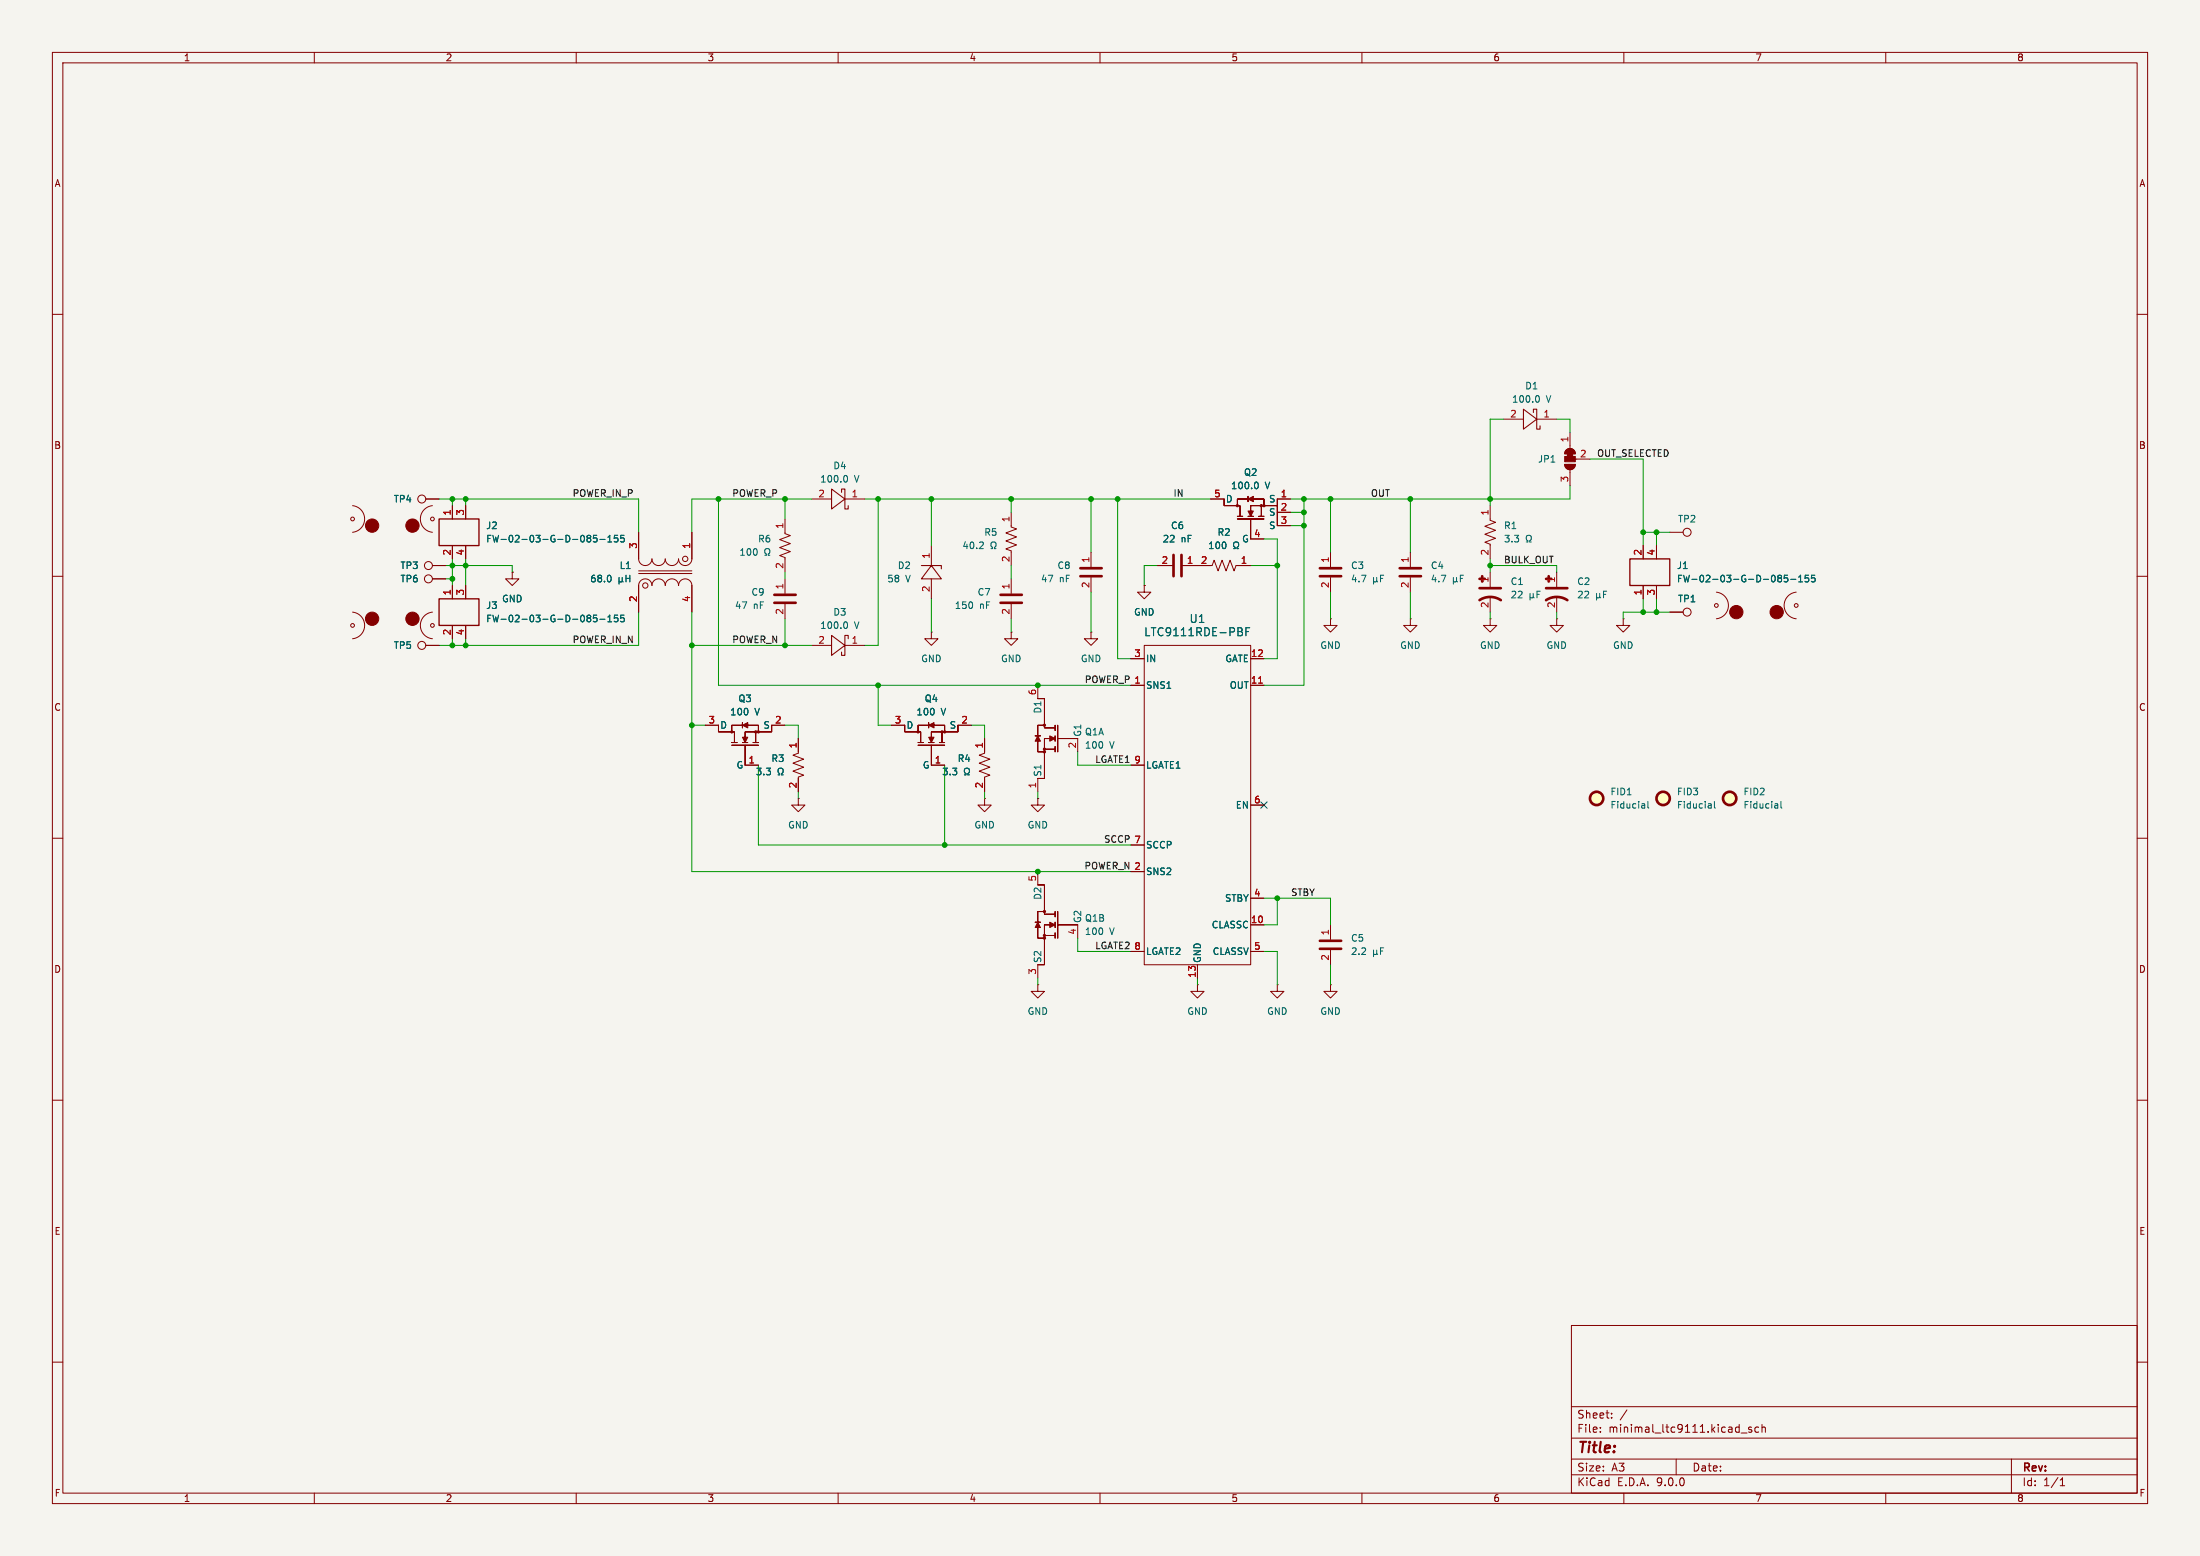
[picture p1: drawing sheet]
<svg xmlns="http://www.w3.org/2000/svg" width="420mm" height="297mm" viewBox="0 0 420 297" stroke-linecap="round" stroke-linejoin="round" font-family="sans-serif">
<path d="M0 0h420v297h-420z" fill="#f5f4ef" stroke="#f5f4ef" stroke-width=".19"/>
<g fill="none" stroke="#840000" stroke-width=".19">
<path d="M10 10h400v277h-400zM12 12h396v273h-396zM60 10v2M110 10v2M160 10v2M210 10v2M260 10v2M310 10v2M360 10v2M10 60h2M408 60h2M67.3 96.5a2.55 2.55 0 0 1 2.3 2.6 2.55 2.55 0 0 1-2.3 2.5"/>
<path d="M81.3 95.3h2.5M82.5 96.5a2.55 2.55 0 0 0-2.3 2.6 2.55 2.55 0 0 0 2.3 2.5M86.4 96.5v2.6M88.9 96.5v2.6M149.9 99.1v2.8l1 .3-2.1 .8 2.1 .8-2.1 .7 2.1 .8-2.1 .7 1.1 .4v2.8M154.9 95.3h3.8M161.3 95.3h3.8M193 97.8v2.8l1.1 .4-2.1 .7 2.1 .8-2.1 .8 2.1 .7-2.1 .8 1 .4v2.8M231.1 95.3h2.6M236.2 99.1h5.1h-2.5v3.8v-3.8zM243.8 95.3h2.6M243.8 97.8h2.6"/>
<path d="M284.5 96.5v2.8l1 .4-2 .8 2 .7-2 .8 2 .7-2 .8 1 .4v2.8M287 80h3.8M293.4 80h3.8M298.7 88.6h2a1.02 1.02 0 0 1-1 1.1 1.02 1.02 0 0 1-1-1.1zM299 85.9a1.02 1.02 0 0 1 1.1-.2 1.02 1.02 0 0 1 .6 .9h-2zM299.7 82.6v3M299.7 89.7v3M300.7 87.6h2.8M10 110h2M67.3 116.8a2.55 2.55 0 0 1 2.3 2.6 2.55 2.55 0 0 1-2.3 2.5M82.5 116.8a2.55 2.55 0 0 0-2.3 2.6 2.55 2.55 0 0 0 2.3 2.5M82.5 108h2.6"/>
<path d="M82.5 110.5h2.6M86.4 104.1v2.6M86.4 111.8v2.5M86.4 119.4v2.5M88.9 104.1v2.6M88.9 111.8v2.5M88.9 119.4v2.5M97.8 109.2v1.3h-1.3l1.3 1.3 1.3-1.3h-1.3M97.8 109.2h.1M121.9 101.6v5.1a1.27 1.27 0 0 0 1.3 1.3 1.27 1.27 0 0 0 1.3-1.3 1.27 1.27 0 0 0 1.2 1.3 1.27 1.27 0 0 0 1.3-1.3 1.27 1.27 0 0 0 1.3 1.3 1.27 1.27 0 0 0 1.2-1.3 1.27 1.27 0 0 0 1.3 1.3 1.27 1.27 0 0 0 1.3-1.3v-5.1M121.9 116.8v-5a1.27 1.27 0 0 1 1.3-1.3 1.27 1.27 0 0 1 1.3 1.3 1.27 1.27 0 0 1 1.2-1.3 1.27 1.27 0 0 1 1.3 1.3 1.27 1.27 0 0 1 1.3-1.3 1.27 1.27 0 0 1 1.2 1.3 1.27 1.27 0 0 1 1.3-1.3 1.27 1.27 0 0 1 1.3 1.3v5M121.9 109h10.2"/>
<path d="M121.9 109.5h10.2M149.9 110.5v2.8M149.9 115.3v2.8M177.8 104.1v3.9M177.8 110.5v3.8M193 110.5v2.8M193 115.3v2.8M208.3 105.4v2.8M208.3 110.2v2.8M218.4 111.8v1.2h1.3l-1.3 1.3-1.2-1.3h1.2M218.4 111.8h.1M221 108h2.8"/>
<path d="M225.8 108h5.6l.4-1.1 .7 2.1 .8-2.1 .8 2.1 .7-2.1 .8 2.1 .4-1h2.8M238.8 102.9h2.5M243.8 100.3h2.6M254 118.1v1.3h1.3l-1.3 1.3-1.3-1.3h1.3M254 118.1h.1M254 105.4v2.8M254 110.2v2.8M269.2 118.1v1.3h1.3l-1.3 1.3-1.2-1.3h1.2M269.2 118.1h.1M269.2 105.4v2.8M269.2 110.2v2.8M284.5 118.1v1.3h1.2l-1.2 1.3-1.3-1.3h1.3"/>
<path d="M284.5 118.1h.1M284.5 109.2v2.8M284.5 114v2.8M297.2 118.1v1.3h1.2l-1.2 1.3-1.3-1.3h1.3M297.2 118.1h.1M297.2 109.2v2.8M297.2 114v2.8M309.9 118.1v1.3h1.2l-1.2 1.3-1.3-1.3h1.3M309.9 118.1h.1M313.7 104.1v2.6M313.7 111.8v2.5M316.2 104.1v2.6"/>
<path d="M316.2 111.8v2.5M318.8 116.8h2.5M318.8 101.6h2.5M327.7 113a2.55 2.55 0 0 1 2.3 2.6 2.55 2.55 0 0 1-2.3 2.5M342.9 113a2.55 2.55 0 0 0-2.3 2.6 2.55 2.55 0 0 0 2.3 2.5M408 110h2M81.3 123.2h2.5M134.6 138.4h2.6M147.3 138.4h2.6M154.9 123.2h3.8M161.3 123.2h3.8M170.2 138.4h2.5"/>
<path d="M177.8 120.7v1.2h1.3l-1.3 1.3-1.3-1.3h1.3M177.8 120.7h.1M182.9 138.4h2.5M193 120.7v1.2h1.3l-1.3 1.3-1.2-1.3h1.2M193 120.7h.1M198.1 130.8v2.6M201.9 138.4v5.1v-2.5h3.8h-3.8zM208.3 120.7v1.2h1.2l-1.2 1.3-1.3-1.3h1.3M208.3 120.7h.1M215.9 125.7h2.5M215.9 130.8h2.5M218.4 123.2h20.4v61h-20.4z"/>
<path d="M238.8 125.7h2.5M238.8 130.8h2.5M10 160h2M139.7 142.2h5.1h-2.6v3.9v-3.9zM142.2 146.1h2.6M152.4 152.4v1.3h-1.3l1.3 1.2 1.3-1.2h-1.3M152.4 152.4h.1M152.4 141v2.8l-1 .3 2 .8-2 .8 2 .7-2 .8 2 .8-1 .3v2.8M175.3 142.2h5h-2.5v3.9v-3.9zM177.8 146.1h2.5M188 141v2.8l-1.1 .3 2.1 .8-2.1 .8 2.1 .7-2.1 .8 2.1 .8-1 .3v2.8M188 152.4v1.3h-1.3l1.3 1.2 1.2-1.2h-1.2"/>
<path d="M188 152.4h.1M198.1 152.4v1.3h1.3l-1.3 1.2-1.3-1.2h1.3M198.1 152.4h.1M198.1 148.6v2.5M205.7 141v2.5M215.9 146.1h2.5M238.8 153.7h2.5M408 160h2M198.1 166.4v2.5M201.9 174v5.1v-2.6h3.8h-3.8zM205.7 176.5v2.6M215.9 161.3h2.5"/>
<path d="M215.9 166.4h2.5M238.8 171.5h2.5M238.8 176.5h2.5M254 176.5v2.8M198.1 188v1.2h1.3l-1.3 1.3-1.3-1.3h1.3M198.1 188h.1M198.1 184.2v2.5M215.9 181.6h2.5M228.6 188v1.2h1.3l-1.3 1.3-1.3-1.3h1.3M228.6 188h.1M228.6 184.2v2.5M238.8 181.6h2.5"/>
<path d="M243.8 188v1.2h1.3l-1.3 1.3-1.2-1.3h1.2M243.8 188h.1M254 188v1.2h1.3l-1.3 1.3-1.3-1.3h1.3M254 188h.1M254 181.3v2.9M10 210h2M408 210h2M300 253h108v32h-108zM10 260h2M300 278.5h108M300 274.5h108M300 268.5h108"/>
<path d="M305.5 273.2v.2M305.5 272.5v.1M307.7 270.5v.2M307.7 269.8v.1M310.6 269.1l-1.3 1.9M320 278.5v3M332.4 273.5h1.1M334.4 272.5l-.4-.1-.2 .2 .1 .2 .5 .2v.3h-.6M335.7 272.5l-.4-.1-.3 .3 .2 .6h.5M336.4 272.5l.2-.1 .3 .1 .1 .9M336.4 271.9v1.5M384 278.5v6.5"/>
<path d="M408 260h2M60 285v2M110 285v2M160 285v2M210 285v2M260 285v2M300 281.5h108M310 285v2M360 285v2M393.3 283.6h.9M393.3 282.5l.4-.4v1.5"/>
<circle cx="67.3" cy="99.1" r=".36"/>
<circle cx="80.5" cy="95.2" r=".76"/>
<circle cx="82.5" cy="99.1" r=".36"/>
<circle cx="67.3" cy="119.4" r=".36"/>
<circle cx="81.8" cy="107.9" r=".76"/>
<circle cx="81.8" cy="110.5" r=".76"/>
<circle cx="82.5" cy="119.4" r=".36"/>
<circle cx="123.2" cy="111.8" r=".51"/>
<circle cx="130.8" cy="106.7" r=".51"/>
<circle cx="322.1" cy="101.6" r=".76"/>
<circle cx="322.1" cy="116.8" r=".76"/>
<circle cx="327.7" cy="115.6" r=".36"/>
<circle cx="342.9" cy="115.6" r=".36"/>
<circle cx="80.5" cy="123.2" r=".76"/>
</g>
<g fill="#840000" stroke="#840000" stroke-width=".19">
<path d="M198.1 168.9h1.3v5.6h2v-.5v1v-.5h-2v-.5h-1.3v2h.5h-.5l.5 1h-.5v2.1h1.3v-2.6h1v-.5l1 .5v-.5v1v-.5l-1 .5v-.5h-1v2.1h2v-.5v1v-.5h-2v5.6h-1.3h1.3v-5.1h-1.3v-2.1h-.5l.5-1h-.5h.5v-2h1.3v-5.1z"/>
<path d="M299.2 86.4h1v1h-1z"/>
<path d="M299 85.9a1.02 1.02 0 0 1 1.1-.2 1.02 1.02 0 0 1 .6 .9h-2z"/>
<path d="M298.7 87.1h2v1h-2z"/>
<path d="M298.7 88.6h2a1.02 1.02 0 0 1-1 1.1 1.02 1.02 0 0 1-1-1.1z"/>
<path d="M198.1 133.4h1.3v5.5h2v-.5v1v-.5h-2v-.5h-1.3v2.1h.5h-.5l.5 1h-.5v2h1.3v-2.5h1v-.5l1 .5v-.5v1v-.5l-1 .5v-.5h-1v2h2v-.5v1v-.5h-2v5.6h-1.3h1.3v-5.1h-1.3v-2h-.5l.5-1h-.5h.5v-2.1h1.3v-5z"/>
<path d="M233.7 95.3v1.2h2.5v-1.2h2.1v-.6v.6l1-.6v.6h2v1.2h2.5v-1.2v5v-3.8h-3v2.1h.5h-1h.5v-2.1h-2v1h.5l-.5 1.1h.5h-1h.5l-.5-1.1h.5v-1h2.5v-1.2h-2v.5l-1-.5v.5v-.5h-2.1v1.2h.5v2.1h.5h-1h.5v-2.1h-3z"/>
<path d="M137.2 138.4v1.3h2.5v-1.3h2v-.5v.5l1-.5v.5h2.1v1.3h2.5v-1.3v1.3h-3v2h.5h-1h.5v-2h-2.1v1h.5l-.5 1h.5h-1h.5l-.5-1h.5v-1h2.6v-1.3h-2.1v.5l-1-.5v.5v-.5h-2v1.3h.5v2h.5h-1h.5v-2h-3z"/>
<path d="M172.7 138.4v1.3h2.6v-1.3h2v-.5v.5l1-.5v.5h2v1.3h2.6v-1.3v1.3h-3.1v2h.5h-1h.5v-2h-2v1h.5l-.5 1h.5h-1h.5l-.5-1h.5v-1h2.5v-1.3h-2v.5l-1-.5v.5v-.5h-2v1.3h.5v2h.5h-1h.5v-2h-3.1z"/>
<circle cx="199.4" cy="174" r=".22"/>
<circle cx="199.4" cy="178.6" r=".22"/>
<circle cx="199.4" cy="179.1" r=".22"/>
<circle cx="339.2" cy="116.8" r="1.27"/>
<circle cx="331.5" cy="116.8" r="1.27"/>
<circle cx="71" cy="100.3" r="1.27"/>
<circle cx="78.7" cy="100.3" r="1.27"/>
<circle cx="71" cy="118.1" r="1.27"/>
<circle cx="78.7" cy="118.1" r="1.27"/>
<circle cx="199.4" cy="138.4" r=".22"/>
<circle cx="199.4" cy="143" r=".22"/>
<circle cx="199.4" cy="143.5" r=".22"/>
<circle cx="236.2" cy="96.5" r=".22"/>
<circle cx="240.8" cy="96.5" r=".22"/>
<circle cx="241.3" cy="96.5" r=".22"/>
<circle cx="139.7" cy="139.7" r=".22"/>
<circle cx="144.3" cy="139.7" r=".22"/>
<circle cx="144.8" cy="139.7" r=".22"/>
<circle cx="175.3" cy="139.7" r=".22"/>
<circle cx="179.8" cy="139.7" r=".22"/>
<circle cx="180.3" cy="139.7" r=".22"/>
</g>
<path d="M83.8 99.1h7.6v5h-7.6zM83.8 114.3h7.6v5.1h-7.6zM311.1 106.7h7.7v5.1h-7.7z" fill="none" stroke="#840000" stroke-width=".25"/>
<g fill="none" stroke="#006464" stroke-width=".19">
<path d="M293.4 75.5a.68 .68 0 0 1 .5 .6 .68 .68 0 0 1-.5 .7M161.4 90.7a.68 .68 0 0 1 .4 .7 .68 .68 0 0 1-.4 .6M239.8 92a.68 .68 0 0 1 .4 .7 .68 .68 0 0 1-.4 .6M112.3 102.7l-.2 .3v.3l.2 .1h.4l.1-.2v-.2l-.3-.3M112.3 102.7l-.2-.2 .2-.3h.2l.3 .2-.3 .3M112.3 118l-.2 .2v.4l.2 .1 .4-.1 .1-.2v-.2l-.3-.2M112.3 118l-.2-.3 .2-.3h.2l.3 .3-.3 .3M112.3 102.7h.2M112.3 118h.2M113.9 102.2h-.6v.6l.1-.1h.5l.1 .2-.1 .4-.2 .1-.4-.1M113.9 117.4h-.6v.6l.1-.1 .5 .1 .1 .1-.1 .5-.2 .1-.4-.1M114.5 103h1"/>
<path d="M114.5 118.2h1M116 103.4h.8M116 118.7h.8M116 102.5l.4-.3v1.2M116 117.8l.4-.4v1.3M116.5 109.9l.2 .4-.2 .6M117.9 102.2h-.6v.6l.1-.1h.5l.1 .2-.1 .4-.2 .1-.4-.1M117.9 117.4h-.6v.6l.1-.1 .5 .1 .1 .1-.1 .5-.2 .1-.4-.1M118.2 110.9l.2 .2 .4-.2M118.2 110.2v1.3M118.8 110.9l.2 .2M118.8 110.2v.7"/>
<path d="M119.1 102.2h-.6v.6l.1-.1h.5l.1 .2-.1 .4-.2 .1-.4-.1M119.1 117.4h-.6v.6l.1-.1 .5 .1 .1 .1-.1 .5-.2 .1-.4-.1M119.5 110.4h.7M119.5 109.8v1.3M120.2 109.8v1.3M146 106h.3v-.3a.54 .54 0 0 1-.3-.7 .54 .54 0 0 1 .8-.2l.2 .6-.3 .3v.3h.3M161.4 118.7a.68 .68 0 0 1 .4 .6 .68 .68 0 0 1-.4 .7M187.6 103.5l.1 .2v.3l-.8 .7h.8M189.2 104.7h.3v-.2a.54 .54 0 0 1-.3-.8 .54 .54 0 0 1 .8-.2l.1 .6-.3 .4v.2h.3M235.5 104.7h.3v-.2a.54 .54 0 0 1-.3-.8 .54 .54 0 0 1 .8-.2l.2 .6-.3 .4v.2h.3M237.1 120v.4M238.6 119.8h-.7v1.5"/>
<path d="M262.2 110.9l.2 .2 .4-.2M262.2 110.2v1.3M262.8 110.9l.2 .2M262.8 110.2v.7M263.5 110.4h.5M264.2 109.8h-.7v1.3M277.5 110.9l.1 .2 .5-.2M277.5 110.2v1.3M278.1 110.9l.1 .2M278.1 110.2v.7M278.8 110.4h.4M279.4 109.8h-.6v1.3"/>
<path d="M291.4 103.4h.3v-.2a.54 .54 0 0 1-.3-.7 .54 .54 0 0 1 .8-.3l.1 .6-.3 .4v.2h.3M292.1 113.3v1.2M292.1 113.9l.2 .2 .4-.2M292.7 113.9l.2 .2M292.7 113.3v.6M293.4 113.5h.4M294 112.8h-.6v1.3M304.8 113.9l.2 .2 .4-.2M304.8 113.3v1.2M305.4 113.9l.2 .2M305.4 113.3v.6M306.1 113.5h.4"/>
<path d="M306.7 112.8h-.6v1.3M339.6 110.3l-.2-.2 .2-.3h.3l.2 .2-.2 .3M339.6 110.3l-.2 .3v.3l.2 .2 .4-.1 .1-.2v-.2l-.2-.3M339.6 110.3h.3M341.3 109.8h-.6l-.1 .6 .2-.1h.4l.1 .2v.4l-.2 .2-.5-.2M341.9 110.6h.9M343.4 111.1h.7M343.4 110.2l.3-.4v1.3M345.2 109.8h-.6v.6l.2-.1h.4l.1 .2-.1 .4-.1 .2-.5-.2M346.5 109.8h-.6l-.1 .6 .2-.1h.4l.1 .2v.4l-.2 .2-.5-.2M237.1 120.6l.1 .2-.1 .5M237.9 120.5h.5"/>
<path d="M148.5 147.9h.3v-.2a.54 .54 0 0 1-.2-.8 .54 .54 0 0 1 .7-.2l.2 .6-.3 .4v.2h.3M184.1 147.9h.3v-.2a.54 .54 0 0 1-.3-.8 .54 .54 0 0 1 .8-.2l.2 .6-.3 .4v.2h.3M313.9 153.5l.1 .7M314 154.2h-.1M314 153.7l-.1 .1M314.6 153v1.1l.2 .1M326.6 153.5l.1 .7M326.7 154.2h-.1M326.7 153.7l-.1 .1M327.3 153v1.1l.2 .1M339.3 153.5l.1 .7M339.4 154.2h-.1"/>
<path d="M339.4 153.7l-.1 .1M340 153v1.1l.2 .1M262.2 181.3v1.3M262.2 182l.2 .2 .4-.2M262.8 181.3v.7M262.8 182l.2 .2M263.5 181.5h.5M264.2 180.9h-.7v1.3"/>
</g>
<g fill="none" stroke="#840000" stroke-width=".51">
<path d="M147.8 113.5h4.1M147.8 115.1h4.1M191 113.5h4.1M191 115.1h4.1M206.2 108.5h4.1M206.2 110h4.1M224 105.9v4.1M225.6 105.9v4.1M252 108.5h4M252 110h4M267.2 108.5h4.1M267.2 110h4.1"/>
<path d="M282.4 114.6a3.7 3.7 0 0 1 4.1 0M282.4 112.3h4.1M283 110v1M295.1 114.6a3.7 3.7 0 0 1 4.1 0M295.1 112.3h4.1M295.7 110v1M252 179.6h4M252 181.1h4"/>
<circle cx="304.8" cy="152.4" r="1.27"/>
<circle cx="317.5" cy="152.4" r="1.27"/>
<circle cx="330.2" cy="152.4" r="1.27"/>
</g>
<path d="M292.7 78.7v-.6h.7v1.9l-2.6-1.9v3.8l2.6-1.9v1.9h.6v-.6M160.7 94v-.7h.6v2l-2.6-2v3.9l2.6-1.9v1.9h.6v-.7M175.9 108h1.9l-1.9 2.5h3.8l-1.9-2.5h1.9v.6M161.9 121.9v-.6h-.6v1.9l-2.6-1.9v3.8l2.6-1.9v1.9h-.6v-.6" fill="none" stroke="#840000" stroke-width=".2"/>
<g fill="#ffffc2" stroke="#ffffc2" stroke-width=".19">
<circle cx="304.8" cy="152.4" r="1.27"/>
<circle cx="317.5" cy="152.4" r="1.27"/>
<circle cx="330.2" cy="152.4" r="1.27"/>
</g>
<path d="M240.3 130.4h.7" fill="none" stroke="#a90000" stroke-width=".19"/>
<g fill="none" stroke="#009600" stroke-width=".19">
<path d="M83.8 95.3h38.1v6.3M86.4 95.3v1.2M88.9 95.3v1.2M137.2 95.3v35.5h78.7M149.9 95.3v3.8M154.9 95.3h-22.8v6.3M165.1 95.3h66M167.6 95.3v27.9h-2.5M177.8 95.3v8.8M193 95.3v2.5M208.3 95.3v10.1M213.4 95.3v30.4h2.5"/>
<path d="M246.4 97.8h2.5M248.9 95.3v35.5h-7.6M254 95.3v10.1M269.2 95.3v10.1M287 80h-2.5v16.5M297.2 80h2.5v2.6M299.7 92.7v2.6h-53.3M303.5 87.6h10.2v16.5M85.1 108h12.7v1.2M85.1 110.5h1.3M86.4 106.7v5.1M88.9 106.7v5.1"/>
<path d="M121.9 116.8v6.4h-38.1M132.1 116.8v49.6h83.8M149.9 109.2v1.3M149.9 118.1v5.1M177.8 114.3v6.4M193 108v2.5M193 118.1v2.6M208.3 113v7.7M221 108h-2.6v3.8M238.8 108h5M241.3 102.9h2.5v22.8h-2.5M246.4 100.3h2.5"/>
<path d="M254 113v5.1M269.2 113v5.1M284.5 106.7v2.5M284.5 116.8v1.3M284.5 108h12.7v1.2M297.2 116.8v1.3M313.7 114.3v2.5M313.7 101.6h5.1M316.2 101.6v2.5M316.2 114.3v2.5M318.8 116.8h-8.9v1.3M86.4 121.9v1.3"/>
<path d="M88.9 121.9v1.3M132.1 138.4h2.5M132.1 123.2h22.8M149.9 138.4h2.5v2.6M167.6 130.8v7.6h2.6M185.4 138.4h2.6v2.6M144.8 146.1v15.2h71.1M152.4 151.1v1.3M180.3 146.1v15.2M188 151.1v1.3M198.1 151.1v1.3M205.7 143.5v2.6h10.2"/>
<path d="M205.7 179.1v2.5h10.2M241.3 171.5h12.7v5M243.8 171.5v5h-2.5M198.1 186.7v1.3M228.6 186.7v1.3M241.3 181.6h2.5v6.4M254 184.2v3.8"/>
</g>
<path d="M240.7 153.1l1.2 1.2M241.9 153.1l-1.2 1.2" fill="none" stroke="#000084" stroke-width=".19"/>
<g fill="#009600" stroke="#009600" stroke-width=".19">
<circle cx="180.3" cy="161.3" r=".46"/>
<circle cx="198.1" cy="166.4" r=".46"/>
<circle cx="198.1" cy="130.8" r=".46"/>
<circle cx="269.2" cy="95.3" r=".46"/>
<circle cx="254" cy="95.3" r=".46"/>
<circle cx="248.9" cy="95.3" r=".46"/>
<circle cx="284.5" cy="95.3" r=".46"/>
<circle cx="248.9" cy="97.8" r=".46"/>
<circle cx="208.3" cy="95.3" r=".46"/>
<circle cx="213.4" cy="95.3" r=".46"/>
<circle cx="167.6" cy="95.3" r=".46"/>
<circle cx="177.8" cy="95.3" r=".46"/>
<circle cx="193" cy="95.3" r=".46"/>
<circle cx="86.4" cy="123.2" r=".46"/>
<circle cx="88.9" cy="123.2" r=".46"/>
<circle cx="88.9" cy="108" r=".46"/>
<circle cx="86.4" cy="108" r=".46"/>
<circle cx="86.4" cy="110.5" r=".46"/>
<circle cx="86.4" cy="95.3" r=".46"/>
<circle cx="88.9" cy="95.3" r=".46"/>
<circle cx="313.7" cy="116.8" r=".46"/>
<circle cx="316.2" cy="101.6" r=".46"/>
<circle cx="313.7" cy="101.6" r=".46"/>
<circle cx="284.5" cy="108" r=".46"/>
<circle cx="316.2" cy="116.8" r=".46"/>
<circle cx="243.8" cy="171.5" r=".46"/>
<circle cx="243.8" cy="108" r=".46"/>
<circle cx="248.9" cy="100.3" r=".46"/>
<circle cx="149.9" cy="123.2" r=".46"/>
<circle cx="132.1" cy="123.2" r=".46"/>
<circle cx="132.1" cy="138.4" r=".46"/>
<circle cx="149.9" cy="95.3" r=".46"/>
<circle cx="137.2" cy="95.3" r=".46"/>
<circle cx="167.6" cy="130.8" r=".46"/>
</g>
<text font-size="2.8" fill="#840000" x="301" y="277.9">Title:</text>
<g font-size="2.1" fill="#006464">
<text x="227" y="119.1">U1</text>
<text x="218.3" y="121.6">LTC9111RDE-PBF</text>
</g>
<g font-size="2.1" fill="#840000">
<text x="301" y="273.7">File:</text>
<text x="301" y="271">Sheet:</text>
<text x="307.1" y="273.7">minimal_ltc9111.kicad_sch</text>
<text x="301" y="281.1">Size:</text>
<text x="307.6" y="281.1">A3</text>
<text x="323" y="281.1">Date:</text>
<text x="386" y="281.3">Rev:</text>
<text x="301" y="283.9">KiCad</text>
<text x="308.7" y="283.9">E.D.A.</text>
<text x="316.3" y="283.9">9.0.0</text>
<text x="386" y="283.9">Id:</text>
<text x="390.1" y="283.9">1/1</text>
</g>
<g font-size="1.8" fill="#840000">
<text x="35" y="11.9">1</text>
<text x="85" y="11.9">2</text>
<text x="135" y="11.9">3</text>
<text x="185" y="11.9">4</text>
<text x="235" y="11.9">5</text>
<text x="285" y="11.9">6</text>
<text x="335" y="11.9">7</text>
<text x="385" y="11.9">8</text>
<text x="10.3" y="35.9">A</text>
<text x="408.3" y="35.9">A</text>
<text x="10.3" y="85.9">B</text>
<text x="408.2" y="85.9">B</text>
<text x="10.3" y="135.9">C</text>
<text x="408.2" y="135.9">C</text>
<text x="10.3" y="185.9">D</text>
<text x="408.2" y="185.9">D</text>
<text x="10.3" y="235.9">E</text>
<text x="408.3" y="235.9">E</text>
<text x="10.3" y="285.9">F</text>
<text x="35" y="286.9">1</text>
<text x="85" y="286.9">2</text>
<text x="135" y="286.9">3</text>
<text x="185" y="286.9">4</text>
<text x="235" y="286.9">5</text>
<text x="285" y="286.9">6</text>
<text x="335" y="286.9">7</text>
<text x="385" y="286.9">8</text>
<text x="408.3" y="285.9">F</text>
</g>
<g font-size="1.8" fill="#006464">
<text x="288.6" y="77.1">100.0</text>
<text x="291.1" y="74.5">D1</text>
<text x="295.2" y="77.1">V</text>
<text x="159" y="89.8">D4</text>
<text x="293.5" y="88.5">JP1</text>
<text x="156.5" y="92.3">100.0</text>
<text x="163.1" y="92.3">V</text>
<text x="234.9" y="93.6">100.0</text>
<text x="237.4" y="91">Q2</text>
<text x="241.5" y="93.6">V</text>
<text x="75.1" y="96.1">TP4</text>
<text x="92.7" y="101.2">J2</text>
<text x="223.4" y="101.2">C6</text>
<text x="233.9" y="96.1">D</text>
<text x="242.2" y="96.1">S</text>
<text x="242.2" y="98.7">S</text>
<text x="242.2" y="101.2">S</text>
<text x="287" y="101.2">R1</text>
<text x="320.2" y="99.9">TP2</text>
<text x="92.7" y="103.7">FW-02-03-G-D-085-155</text>
<text x="141.1" y="106.3">100</text>
<text x="144.6" y="103.7">R6</text>
<text x="183.6" y="105">40.2</text>
<text x="187.8" y="102.5">R5</text>
<text x="221.9" y="103.7">22</text>
<text x="225.5" y="103.7">nF</text>
<text x="230.6" y="105">100</text>
<text x="232.3" y="102.5">R2</text>
<text x="237" y="103.7">G</text>
<text x="287" y="103.7">3.3</text>
<text x="76.3" y="108.8">TP3</text>
<text x="76.3" y="111.4">TP6</text>
<text x="112.6" y="111.4">68.0</text>
<text x="118.2" y="108.8">L1</text>
<text x="143.4" y="113.9">C9</text>
<text x="169.3" y="111.4">58</text>
<text x="171.3" y="108.8">D2</text>
<text x="172.9" y="111.4">V</text>
<text x="186.5" y="113.9">C7</text>
<text x="198.6" y="111.4">47</text>
<text x="201.8" y="108.8">C8</text>
<text x="202.2" y="111.4">nF</text>
<text x="257.8" y="108.8">C3</text>
<text x="257.8" y="111.4">4.7</text>
<text x="273.1" y="108.8">C4</text>
<text x="273.1" y="111.4">4.7</text>
<text x="288.3" y="111.9">C1</text>
<text x="301" y="111.9">C2</text>
<text x="320" y="108.8">J1</text>
<text x="320" y="111.4">FW-02-03-G-D-085-155</text>
<text x="92.7" y="116.4">J3</text>
<text x="92.7" y="119">FW-02-03-G-D-085-155</text>
<text x="95.8" y="115.2">GND</text>
<text x="140.2" y="116.4">47</text>
<text x="143.8" y="116.4">nF</text>
<text x="159" y="117.7">D3</text>
<text x="182.2" y="116.4">150</text>
<text x="187" y="116.4">nF</text>
<text x="216.4" y="117.7">GND</text>
<text x="288.3" y="114.4">22</text>
<text x="301" y="114.4">22</text>
<text x="320.2" y="115.2">TP1</text>
<text x="75.1" y="124.1">TP5</text>
<text x="156.5" y="120.2">100.0</text>
<text x="163.1" y="120.2">V</text>
<text x="252" y="124.1">GND</text>
<text x="267.2" y="124.1">GND</text>
<text x="282.4" y="124.1">GND</text>
<text x="295.1" y="124.1">GND</text>
<text x="307.8" y="124.1">GND</text>
<text x="175.8" y="126.6">GND</text>
<text x="191" y="126.6">GND</text>
<text x="206.2" y="126.6">GND</text>
<text x="218.7" y="126.6">IN</text>
<text x="218.7" y="131.7">SNS1</text>
<text x="233.8" y="126.6">GATE</text>
<text x="234.7" y="131.7">OUT</text>
<text x="139.3" y="136.8">100</text>
<text x="140.9" y="134.2">Q3</text>
<text x="144.1" y="136.8">V</text>
<text x="174.9" y="136.8">100</text>
<text x="176.4" y="134.2">Q4</text>
<text x="179.7" y="136.8">V</text>
<text x="199" y="136.3" transform="rotate(-90 199 136.3)">D1</text>
<text x="137.4" y="139.3">D</text>
<text x="145.7" y="139.3">S</text>
<text x="173" y="139.3">D</text>
<text x="181.2" y="139.3">S</text>
<text x="206.6" y="140.7" transform="rotate(-90 206.6 140.7)">G1</text>
<text x="207" y="143.1">100</text>
<text x="207" y="140.6">Q1A</text>
<text x="211.8" y="143.1">V</text>
<text x="140.5" y="146.9">G</text>
<text x="144.2" y="148.2">3.3</text>
<text x="147.2" y="145.6">R3</text>
<text x="176.1" y="146.9">G</text>
<text x="179.8" y="148.2">3.3</text>
<text x="182.7" y="145.6">R4</text>
<text x="199" y="148.3" transform="rotate(-90 199 148.3)">S1</text>
<text x="218.7" y="146.9">LGATE1</text>
<text x="235.8" y="154.5">EN</text>
<text x="307.3" y="152">FID1</text>
<text x="307.3" y="154.5">Fiducial</text>
<text x="320" y="152">FID3</text>
<text x="320" y="154.5">Fiducial</text>
<text x="332.7" y="152">FID2</text>
<text x="332.7" y="154.5">Fiducial</text>
<text x="150.4" y="158.3">GND</text>
<text x="185.9" y="158.3">GND</text>
<text x="196.1" y="158.3">GND</text>
<text x="218.7" y="162.2">SCCP</text>
<text x="218.7" y="167.2">SNS2</text>
<text x="199" y="171.8" transform="rotate(-90 199 171.8)">D2</text>
<text x="233.8" y="172.3">STBY</text>
<text x="206.6" y="176.3" transform="rotate(-90 206.6 176.3)">G2</text>
<text x="207" y="178.7">100</text>
<text x="207" y="176.1">Q1B</text>
<text x="211.8" y="178.7">V</text>
<text x="231.2" y="177.4">CLASSC</text>
<text x="257.8" y="179.9">C5</text>
<text x="199" y="183.9" transform="rotate(-90 199 183.9)">S2</text>
<text x="218.7" y="182.5">LGATE2</text>
<text x="229.5" y="183.9" transform="rotate(-90 229.5 183.9)">GND</text>
<text x="231.4" y="182.5">CLASSV</text>
<text x="257.8" y="182.5">2.2</text>
<text x="196.1" y="193.9">GND</text>
<text x="226.6" y="193.9">GND</text>
<text x="241.8" y="193.9">GND</text>
<text x="252" y="193.9">GND</text>
</g>
<g font-size="1.8" fill="#a90000">
<text x="288.2" y="79.8">2</text>
<text x="294.6" y="79.8">1</text>
<text x="299.5" y="84.5" transform="rotate(-90 299.5 84.5)">1</text>
<text x="301.6" y="87.4">2</text>
<text x="156.1" y="95">2</text>
<text x="162.5" y="95">1</text>
<text x="231.7" y="95">5</text>
<text x="244.4" y="95">1</text>
<text x="299.5" y="92.1" transform="rotate(-90 299.5 92.1)">3</text>
<text x="86.1" y="98.5" transform="rotate(-90 86.1 98.5)">1</text>
<text x="88.6" y="98.5" transform="rotate(-90 88.6 98.5)">3</text>
<text x="149.6" y="101" transform="rotate(-90 149.6 101)">1</text>
<text x="192.8" y="99.8" transform="rotate(-90 192.8 99.8)">1</text>
<text x="244.4" y="97.5">2</text>
<text x="244.4" y="100.1">3</text>
<text x="284.2" y="98.5" transform="rotate(-90 284.2 98.5)">1</text>
<text x="86.1" y="106.1" transform="rotate(-90 86.1 106.1)">2</text>
<text x="88.6" y="106.1" transform="rotate(-90 88.6 106.1)">4</text>
<text x="121.7" y="104.8" transform="rotate(-90 121.7 104.8)">3</text>
<text x="131.8" y="104.8" transform="rotate(-90 131.8 104.8)">1</text>
<text x="177.5" y="106.8" transform="rotate(-90 177.5 106.8)">1</text>
<text x="192.8" y="107.4" transform="rotate(-90 192.8 107.4)">2</text>
<text x="208" y="107.5" transform="rotate(-90 208 107.5)">1</text>
<text x="221.7" y="107.7">2</text>
<text x="226.5" y="107.7">1</text>
<text x="229.2" y="107.7">2</text>
<text x="236.8" y="107.7">1</text>
<text x="239.3" y="102.6">4</text>
<text x="253.7" y="107.5" transform="rotate(-90 253.7 107.5)">1</text>
<text x="269" y="107.5" transform="rotate(-90 269 107.5)">1</text>
<text x="284.2" y="106.1" transform="rotate(-90 284.2 106.1)">2</text>
<text x="313.4" y="106.1" transform="rotate(-90 313.4 106.1)">2</text>
<text x="316" y="106.1" transform="rotate(-90 316 106.1)">4</text>
<text x="86.1" y="113.7" transform="rotate(-90 86.1 113.7)">1</text>
<text x="88.6" y="113.7" transform="rotate(-90 88.6 113.7)">3</text>
<text x="149.6" y="112.6" transform="rotate(-90 149.6 112.6)">1</text>
<text x="149.6" y="108.7" transform="rotate(-90 149.6 108.7)">2</text>
<text x="177.5" y="113.1" transform="rotate(-90 177.5 113.1)">2</text>
<text x="192.8" y="112.6" transform="rotate(-90 192.8 112.6)">1</text>
<text x="208" y="112.3" transform="rotate(-90 208 112.3)">2</text>
<text x="253.7" y="112.3" transform="rotate(-90 253.7 112.3)">2</text>
<text x="269" y="112.3" transform="rotate(-90 269 112.3)">2</text>
<text x="284.2" y="111.3" transform="rotate(-90 284.2 111.3)">1</text>
<text x="296.9" y="111.3" transform="rotate(-90 296.9 111.3)">1</text>
<text x="313.4" y="113.7" transform="rotate(-90 313.4 113.7)">1</text>
<text x="316" y="113.7" transform="rotate(-90 316 113.7)">3</text>
<text x="121.7" y="115" transform="rotate(-90 121.7 115)">2</text>
<text x="131.8" y="115" transform="rotate(-90 131.8 115)">4</text>
<text x="149.6" y="117.4" transform="rotate(-90 149.6 117.4)">2</text>
<text x="192.8" y="117.4" transform="rotate(-90 192.8 117.4)">2</text>
<text x="284.2" y="116.1" transform="rotate(-90 284.2 116.1)">2</text>
<text x="296.9" y="116.1" transform="rotate(-90 296.9 116.1)">2</text>
<text x="86.1" y="121.4" transform="rotate(-90 86.1 121.4)">2</text>
<text x="88.6" y="121.4" transform="rotate(-90 88.6 121.4)">4</text>
<text x="156.1" y="122.9">2</text>
<text x="162.5" y="122.9">1</text>
<text x="216.5" y="125.5">3</text>
<text x="238.7" y="125.5">12</text>
<text x="216.5" y="130.6">1</text>
<text x="238.7" y="130.6">11</text>
<text x="197.9" y="132.8" transform="rotate(-90 197.9 132.8)">6</text>
<text x="135.2" y="138.2">3</text>
<text x="147.9" y="138.2">2</text>
<text x="152.1" y="142.9" transform="rotate(-90 152.1 142.9)">1</text>
<text x="170.7" y="138.2">3</text>
<text x="183.4" y="138.2">2</text>
<text x="187.7" y="142.9" transform="rotate(-90 187.7 142.9)">1</text>
<text x="205.5" y="142.9" transform="rotate(-90 205.5 142.9)">2</text>
<text x="142.8" y="145.8">1</text>
<text x="178.4" y="145.8">1</text>
<text x="216.5" y="145.8">9</text>
<text x="152.1" y="150.6" transform="rotate(-90 152.1 150.6)">2</text>
<text x="187.7" y="150.6" transform="rotate(-90 187.7 150.6)">2</text>
<text x="197.9" y="150.6" transform="rotate(-90 197.9 150.6)">1</text>
<text x="239.3" y="153.4">6</text>
<text x="216.5" y="161">7</text>
<text x="216.5" y="166.1">2</text>
<text x="197.9" y="168.3" transform="rotate(-90 197.9 168.3)">5</text>
<text x="239.3" y="171.2">4</text>
<text x="205.5" y="178.5" transform="rotate(-90 205.5 178.5)">4</text>
<text x="238.7" y="176.3">10</text>
<text x="253.7" y="178.6" transform="rotate(-90 253.7 178.6)">1</text>
<text x="216.5" y="181.4">8</text>
<text x="239.3" y="181.4">5</text>
<text x="253.7" y="183.5" transform="rotate(-90 253.7 183.5)">2</text>
<text x="197.9" y="186.1" transform="rotate(-90 197.9 186.1)">3</text>
<text x="228.3" y="186.7" transform="rotate(-90 228.3 186.7)">13</text>
</g>
<g font-size="1.8" fill="#0f0f0f">
<text x="304.8" y="87.3">OUT_SELECTED</text>
<text x="109.2" y="94.9">POWER_IN_P</text>
<text x="139.7" y="94.9">POWER_P</text>
<text x="223.9" y="94.9">IN</text>
<text x="261.6" y="94.9">OUT</text>
<text x="287" y="107.6">BULK_OUT</text>
<text x="109.2" y="122.8">POWER_IN_N</text>
<text x="139.7" y="122.8">POWER_N</text>
<text x="207" y="130.5">POWER_P 1</text>
<text x="209" y="145.7">LGATE1</text>
<text x="210.7" y="160.9">SCCP 7</text>
<text x="206.9" y="166">POWER_N 2</text>
<text x="246.4" y="171.1">STBY</text>
<text x="209" y="181.3">LGATE2</text>
</g>
</svg>
